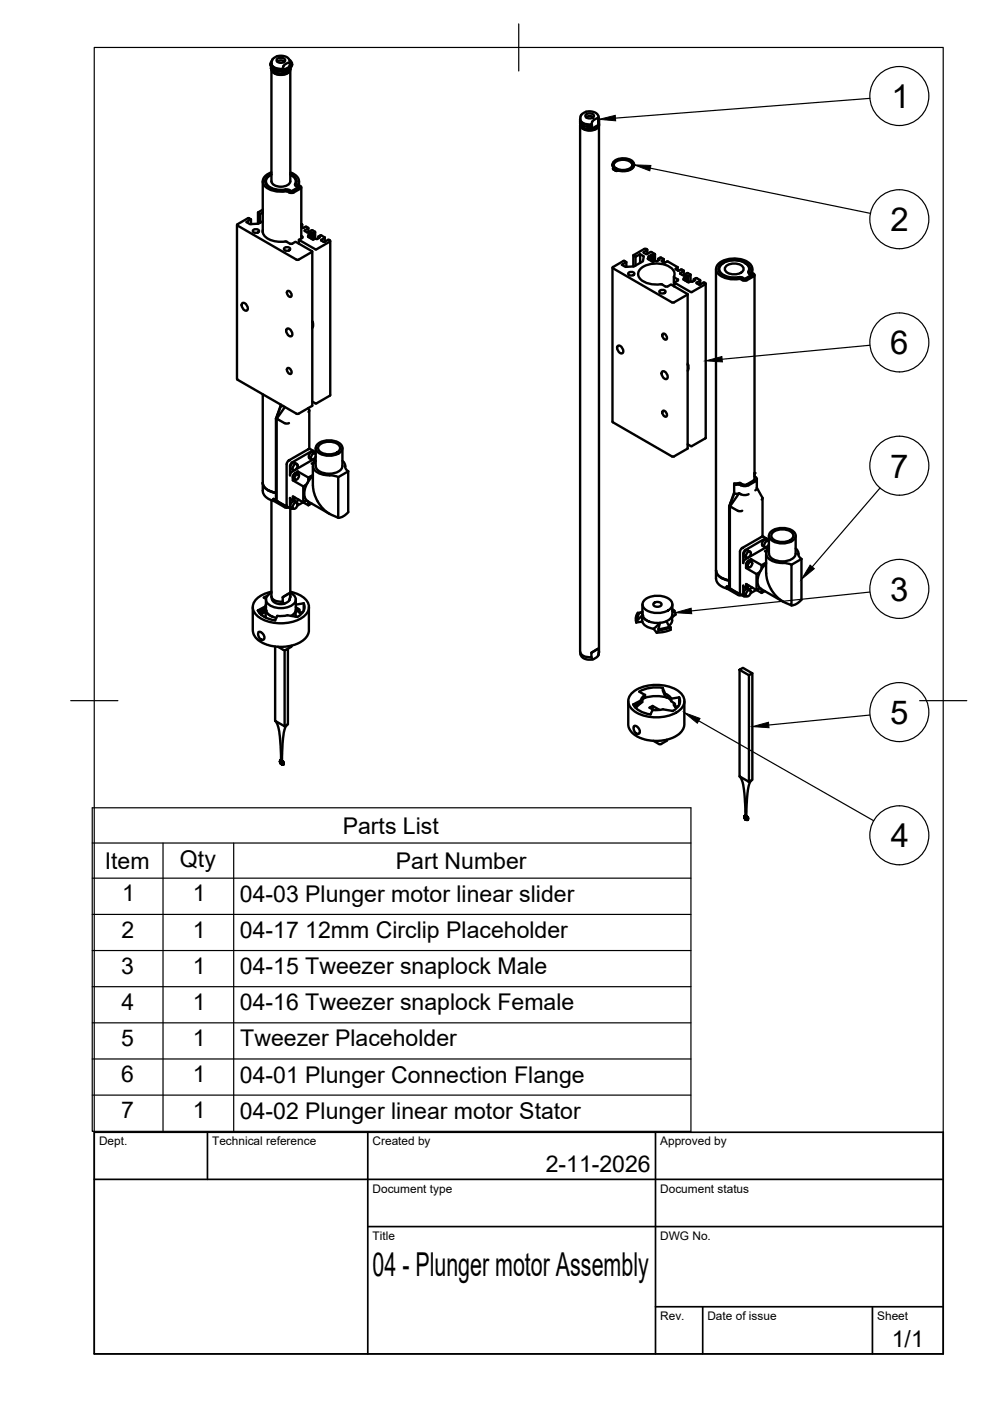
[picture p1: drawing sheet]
<svg xmlns="http://www.w3.org/2000/svg" width="210mm" height="297mm" viewBox="0 0 210 297" stroke-linecap="round" stroke-linejoin="round" font-family="sans-serif">
<!-- layer: Visible -->
<g fill="none" stroke="#000" stroke-width=".51">
<path d="M57.3 13.6v.1M57.3 13.7l.3 .6M57.5 14.3v.1M57.6 13.6a1.96 1.96 0 0 0 2.4 1.1M57.6 14.7v23.7a2.07 2.07 0 0 0 2.6 1.1 1.43 1.43 0 0 0 1.4-1.1v-23.7M57.6 13.5v.1M57.6 14.3h.1M57.6 14.3l-.1 .1M57.6 13.6l.1 .4 .3 .3M57.6 13.6v.1M57.6 14.2v.1M57.6 14.6a2.2 2.2 0 0 0 2.4 1"/>
<path d="M57.7 12.9l.3-.5 .7-.5h1.4a1.48 1.48 0 0 1 1.3 1l.1 .8M57.7 12.9a1.35 1.35 0 0 0 1.5 1.7h.7M57.7 14.3l.1 .1zM57.7 14.6h.1M57.7 14.5l-.3-.1 .1 .2M57.7 12.9a.86 .86 0 0 0-.1 1.3M57.8 14.6l.1 .1M57.9 14.8h.1M57.9 14.7l.5 .1M57.9 14.8l.2 .1M57.9 14.7v.1M57.9 14.6v.1"/>
<path d="M58 14.5l-.3 .2-.2-.1M58 14.4v.1M58 14.3l-.3 .2M58.1 14.5h-.1M58.1 14.9h.2M58.2 14.6h.1zM58.2 14.5l-.3 .2M58.3 14.9l.7 .2h1M58.4 14.9h-.1M58.6 14.9h-.2M58.7 12.6a1.13 1.13 0 0 1 1.8 .2 1.06 1.06 0 0 1-1.9 0zM58.9 13.1a.89 .89 0 0 1 1.3 0"/>
<path d="M59.9 14.7h.1M61.4 14.8a.95 .95 0 0 1-1.3 .7h-.1M61.4 12.7a1.01 1.01 0 0 1 .5 1.1 1.01 1.01 0 0 1-.8 .8l-1.5 .3-1.2-.1M61.4 14.5l.1 .2M61.5 14.7a1.97 1.97 0 0 1-2.5 1.1 1.42 1.42 0 0 1-1.4-1M61.5 14.7h.1M61.5 14.7l-.1 .1M61.5 13.7v-.1a.31 .31 0 0 0-.2-.3 .31 .31 0 0 0-.4 .1l-.7 .4-.3 .9M61.5 13.8l-.1 .2M61.5 14.7l-1.6 .9v-.6M61.5 13.7v.1M61.5 14.6a1.52 1.52 0 0 1-1.7 1.3h-.5a1.56 1.56 0 0 1-1.7-1.3"/>
<path d="M61.5 13.6v.1M61.6 13.6a1.98 1.98 0 0 1-2.5 1.1l-.9-.2M61.6 14.4l-.1 .2M61.6 13.6l-.1 .2M61.6 13.5v.1M61.6 14.4h.1M61.9 13.6a1.73 1.73 0 0 1-1.9 1.4l-1.4-.2M55.7 38.4v10.9M57.3 37.1l-.1 .1a1.7 1.7 0 0 0-1 1.3M57.5 36.5a2 2 0 0 0-1.7 2.4 4.6 4.6 0 0 0 5 1.6l.1 .1M57.6 36.9a1.53 1.53 0 0 0-1.4 1.5 1.53 1.53 0 0 0 1.2 1.5l1.2 .4 2.7 .1M57.6 37a1.45 1.45 0 0 0-1.2 1.4 1.45 1.45 0 0 0 1.2 1.5l1.7 .4 1.8-.1 .7 .3 1.4-.8"/>
<path d="M61.6 37a1.5 1.5 0 0 1 .9 2.2l.8 .6M61.6 36.9a1.59 1.59 0 0 1 1.1 2.3l.6 .6M61.6 36.5a2.28 2.28 0 0 1 1.8 2.1l-.2 .6 .7 .4v.2l-1.6 1M61.8 37.1l.1 .1a1.7 1.7 0 0 1 1 1.3M62.7 39.1l.2 .4M63.3 39.8l-1.4 .8-.7-.2M63.4 38.4v.9M63.9 39.7v10.9M123 25.3a1.87 1.87 0 0 0 2.4 1.2M123 26.5v111.7M123 26.2a1.99 1.99 0 0 0 2.5 1.1M123 25.5a1.53 1.53 0 0 0 1.9 1.5l.5-.1"/>
<path d="M123 25.9v.3M123 26.4a1.53 1.53 0 0 0 1.8 1.3h.4a1.53 1.53 0 0 0 1.8-1.3M124.2 24.4a1.13 1.13 0 0 1 1.7 .2 1.06 1.06 0 0 1-1.8 0zM124.3 24.9a.89 .89 0 0 1 1.4 0M125.4 26.4l.1 .1-.1 .4M125.4 26.9h.1l-.1 .4M125.4 27.3l.1 .1M126.9 26.5h.1M126.9 26.5a1.97 1.97 0 0 1-2.5 1.1 1.42 1.42 0 0 1-1.3-1M127 26.5h-.2a1.14 1.14 0 0 1-1.3 .9M127 25.6l-.1-.3a.28 .28 0 0 0-.2-.3 .28 .28 0 0 0-.3 .2l-.8 .6-.2 .6M127 26v-.7l-.2-.9a2.24 2.24 0 0 0-3.7 .3 1.37 1.37 0 0 0 1.6 1.7h.7"/>
<path d="M127 26v.4l-1.6 .9M127 25.6v.4M127 25.9v.6M127 26.4v.1M127 26.5v111.9M127 25.3v.3M129.8 34.9v.1M129.9 35l.2 .6M130 35.7l.2 .3M130 35.7l.2 .2M130.1 35.6l-.1 .1M130.1 35a2.27 2.27 0 0 1 3.1-.9l.8 .5 .1 .4"/>
<path d="M130.1 35.6v-.1a1.02 1.02 0 0 1-.2-1 1.02 1.02 0 0 1 .9-.7 3 3 0 0 1 3.6 .8 1.54 1.54 0 0 1-1.7 1.6l-1.8-.1M130.2 35.6l.1 .1zM130.4 36l.2 .2M130.4 36h.1M130.4 36l.4 .1M130.6 35.7l-.3 .2M130.6 35.7h.1M130.6 35.8h.1M130.7 35.9l.2 .1zM130.8 35.8a2.55 2.55 0 0 0 3.3-.7 1.63 1.63 0 0 0-2-1.4 1.71 1.71 0 0 0-2 1.3l.5 .7-.3 .3M130.8 35.8l-.4 .2M130.9 36.1h-.1"/>
<path d="M131.1 36.2h-.5M134.5 34.9a1.73 1.73 0 0 1-2 1.4l-1.4-.1M50.2 47.7l.2 32.8M53.2 46.5v1M53.8 48.7l.5-.1a.52 .52 0 0 1 .6 .5l-.6 .3a.52 .52 0 0 1-.7-.5zM54.7 45.1v2.3M54.8 45l.3 .4 .6-.3M55.1 45.4v1.9M55.7 46.9l-.9 .5-1.8 .1-.8-.4 1-.6-.5-.3-2.4 1.5 12.7 7.4 3.2-1.8-3.5-2-.7 .4h-.5a1.52 1.52 0 0 0-1.6-.4 4.4 4.4 0 0 1-4.1-1.7l-.1-.8M55.7 44.5l-1 .5M60.4 52.5l.5-.1a.52 .52 0 0 1 .6 .5l-.6 .3a.52 .52 0 0 1-.7-.5zM60.9 40.6l.6 .3 .8-.1"/>
<path d="M63.4 51.7v-.9l3.5 2.1M63.9 47.5l.2 .1-.2 .2M63.9 50l.2 .2M64.1 50.4l-.7 .4M64.1 47.6v.7M64.1 50.1v.3M64.6 48.8v.2l.7 .3M64.7 48.1l-.4 .2-.4-.2M64.8 48.1l.5 .2M65.3 50.2l1 .6M65.3 48.4l-.7 .4M65.3 48.3v.1"/>
<path d="M65.3 50.1v.1M65.4 48.4v.8M65.7 49.9v.5M66 48.8l-.7 .5M66 49.3v1.3M66 48.8h.3M66.2 53.3v32.7M66.3 48.8l.5 .3M66.3 50.7h.2M66.4 49.5v1.3M66.8 49.3l-.4 .2-.4-.2-.6 .4 .3 .2-.4 .2M66.8 49.1v.2"/>
<path d="M66.8 49.2v1.4M67.5 50.2v.3M68.8 50.3l-.8-.4-.5 .3 .3 .1-.6 .4-.3-.1-.4 .2M68.8 50.4l-.7 .5M68.8 50.3v.1M68.9 50.4l-.1 .9-.7-.3v-.1M69.5 50.9l-.7 .4M69.5 50.9h.3M69.8 50.9l.2 .2-.1 .1-3 1.7M70 51.1v32.7l-2.9 1.7h-.2M129.9 56.8v32.6l12.6 7.4M132.2 55.3l-2.3 1.4 12.6 7.4"/>
<path d="M132.8 55.6v1M133.4 57.8l.4-.2a.52 .52 0 0 1 .7 .5l-.7 .3a.52 .52 0 0 1-.6-.5zM134.3 54.2v2.3M134.7 54.4v1.9M135.7 53.9v1.8M136.5 52.8l-2.2 1.3 .4 .3 1-.5 .8 .4-.2 1.1-1.9 1.1-1.8 .1-.8-.5 1-.5-.6-.3M136.6 52.8l.3-.1 .3 .3-.7 .5 .5 .3 1-.4 .9 .5-.5 .3-.3-.2-.7 .4 .3 .2-.3 .2M137.2 53v.8M137.4 54.8v.1l1 .6 .5-.2 .3 .1 .7-.4-.3-.1 .5-.3 .6 .3v.1M137.7 54.6v.5M138.1 54v1.3M138.4 54.2v1.3"/>
<path d="M138.9 53.9v1.4M139.6 54.9v.3M140.7 55.1l-.4 .1v.2l.6 .3 .7-.2 2 1.1-.3 .4M140.7 55v.6M142.9 58.7v2M143 58.8l.7 .4v.3M143 58.8l-.1-.1a1.77 1.77 0 0 0-1.2-2.3 5.4 5.4 0 0 0-6.2 .9 1.76 1.76 0 0 0 1.2 2.5l1.3 .4 1.4 .1a1.54 1.54 0 0 1 1.7 .4M143.3 57v.1l.7 .3M143.7 59.5l-.7 .4M143.7 56.7v.6M144.2 57.9v.1l.6 .3 .8-.4M144.6 57.2l.4 .2-.8 .5"/>
<path d="M144.6 57.2l-.6 .2M145 57.4v.9M145.3 58.9v.6M145.6 58.4v1.3M145.7 57.9h.2M145.9 57.9l.5 .4M145.9 59.8h.2M146 58.6v1.2M146.1 59.8l.4-.2 .2 .2 .7-.4-.3-.2 .5-.2 .9 .4-.8 .5M146.4 58.3l-.4 .3-.4-.2-.6 .4 .3 .1-.4 .4 1 .5M146.4 58.3v1.3M147.1 59.2v.4"/>
<path d="M147.7 59.9l.5 .4M148.5 59.4v.9M149.1 59.9l-.9 .4M149.1 59.9h.3M149.4 59.9l.2 .3-.1 .1M151.8 57v63.9a2.47 2.47 0 0 0 2.1 2l.7 .1M153.4 55.7l-.1 .1a1.7 1.7 0 0 0-1 1.3M153.9 56.5a2.63 2.63 0 0 1 3.7 .3 1.63 1.63 0 0 1-1.9 1.4 1.63 1.63 0 0 1-2-1.4zM157.9 55.7l.1 .1a1.7 1.7 0 0 1 1 1.3M158.8 57.7l.2 .4M158.9 58.1l.5 .3M158.9 58.1l-.3-.4a1.41 1.41 0 0 0-.7-2 4.4 4.4 0 0 0-5.2 .7 1.49 1.49 0 0 0 1.1 2.1l1.6 .3h1.8l.7 .3 1.4-.8"/>
<path d="M159 58l.4 .4M159 58l-.2-.3a1.46 1.46 0 0 0-.8-2.1 4.7 4.7 0 0 0-5.5 .8 1.55 1.55 0 0 0 1.2 2.2l1.1 .3h2.5M159.3 57.8l.5 .2M159.4 57.8l-.1-.1a1.64 1.64 0 0 0-.9-2.3 5.8 5.8 0 0 0-6 .4 1.56 1.56 0 0 0 .4 2.7 5.9 5.9 0 0 0 4 .6M159.4 58.4l-1.4 .8-.7-.2M159.5 57v.9M159.8 58l.2 .4-.2 .2M159.8 58.6l-1.7 .9h-.5l-.8-.4M160 58.3v43.3M51.4 64.2a1.06 1.06 0 0 1 1 1.6 1.06 1.06 0 0 1-1-1.6zM60.9 69.7a1.06 1.06 0 0 1 .9 1.6 1.06 1.06 0 0 1-.9-1.6zM60.9 78.1a.71 .71 0 0 1 .8 .3 .71 .71 0 0 1-.1 .9l-.6-.4z"/>
<path d="M60.9 61.8a.71 .71 0 0 1 .8 .3 .71 .71 0 0 1-.1 .9l-.6-.5zM66.2 68.2l.1 .2M66.2 68.1a1.51 1.51 0 0 1 0 1.4M131 73.3a1.06 1.06 0 0 1 1 1.6 1.06 1.06 0 0 1-1-1.6zM140 61.6l.5-.1a.52 .52 0 0 1 .6 .4l-.6 .3a.52 .52 0 0 1-.7-.5zM140.5 78.7a1.06 1.06 0 0 1 .9 1.6 1.06 1.06 0 0 1-.9-1.6zM140.5 70.8a.71 .71 0 0 1 .8 .4 .71 .71 0 0 1-.1 .8l-.6-.4zM141.1 60.7h.5M141.6 60.7l.7-.4 3.4 2v.2M143 60.7v-.8l3.5 2h.2M145.8 62.5l-2.9 1.6h-.4M145.8 62.4v32.7"/>
<path d="M145.8 77.1a1.51 1.51 0 0 1 0 1.5M145.8 77.3l.1 .1M149.5 60.3l-2.8 1.6M149.6 60.2v32.6l-2.9 1.8M50.4 80.5l12.6 7.3 .3-.1 2.9-1.7M55.7 83.6v18.7M58.5 88.8v17.4M58.5 88.8h.2M58.6 88.6l.9-2.8-1 3M58.7 88.8v17.4M58.7 88.8l1.9 1 .7-.1M60.1 86.1h-.5"/>
<path d="M60.4 86.3l-1.7 2.5M60.8 98.4v8.8M61.5 98.8v2M62.4 98.6l.4-.3a.76 .76 0 0 1 .2 .9 .76 .76 0 0 1-.9 .4v-.5zM62.5 99.7l-.7 .4-.3 .7M62.5 98.1l.4 .3M62.5 98.1a.87 .87 0 0 0-.8 1.3l.5 .3M63.2 100v.5M63.2 100l2.2 1.2M63.2 100l-.7 .3M65.3 86.6l.3 .5-.2 .2M65.6 87.1v8.1"/>
<path d="M66.2 85.1l.7 .4M66.3 95.9l.5 .2M66.3 98.8v4.2M66.4 95.9a.87 .87 0 0 0-.8 1.3l.5 .2M66.4 95.6l-.7-.4h-.3l-4.1 2.4-.4 .4-.1 .4M66.4 97.6l.4 .2M66.4 97.5l-.3 .1-3.4 2M66.6 96l-.1-.4h-.4l-4.3 2.5-.3 .7M66.6 97.3v.3M66.6 98.1l-.3 .3M66.7 97.9l-.6 .4 .3 .2M66.9 95l.1 3.8a2.49 2.49 0 0 0 2.8 1.6 2.49 2.49 0 0 0 2.8-1.6v-3.8"/>
<path d="M66.9 96.2l-.1-.1a.86 .86 0 0 0-.7 1.3 .85 .85 0 0 0 .8-.6M66.9 97.7a1.47 1.47 0 0 0-.5 1.5 1.47 1.47 0 0 0 1.2 1.1l1 .4 2.1 .1 1 .4M67.3 94.2a3.8 3.8 0 0 1 5.2 .4 1.71 1.71 0 0 1-1.8 1.9l-.6 .1a3.2 3.2 0 0 1-3.1-1.2v-.8zM67.7 94.3a3.2 3.2 0 0 1 4.3 .4 1.46 1.46 0 0 1-1.6 1.6 2.8 2.8 0 0 1-2.9-1v-.6zM72.6 97.7a2.44 2.44 0 0 1 .7 1.7l.5 .5M73.2 98.8v.2M73.8 99.9l-2.1 1.3v8.6l-1.8-.8M73.8 99.9v8.7l-.4 .4a2.76 2.76 0 0 1-1.7 .8M140.5 87.2a.71 .71 0 0 1 .8 .3 .71 .71 0 0 1-.1 .9l-.6-.5zM142.5 96.8h.4M145.8 95.1l-2.9 1.7M145.8 94.2l.9 .4"/>
<path d="M55.7 102.3a2.47 2.47 0 0 0 2.1 2l.7 .2-1.7-.6M55.7 102.4v1.8a2.74 2.74 0 0 0 2.3 2M55.7 102.4a2.44 2.44 0 0 0 2.1 2l.7 .1M57.6 106.1v20.3a1.96 1.96 0 0 0 2.3 1.2M58 106.2l2.5 1.4h.7M58.1 105.8h-.1M58.1 105.8l.4 .1M58.1 105.8l.4 .2M58.5 106.1l-.5-.3v.4M58.5 106.2h.2M58.6 106.2l1.7 1 .5 .1M58.7 106.2l2.1 1"/>
<path d="M60.8 107.1l.1 .3M60.9 107.4l.7 .5M61.6 107.8l-.1 18.9M61.6 105.9l.6 .3M61.6 105.9l-.1-.3v2l.2 .3 .3-.1M62.2 106.2l.4 .1M62.2 105.3l-.1 .5 .1 .3M62.3 106.3a.92 .92 0 0 0-.6 1.3l.5 .3M62.4 106.8l.4-.3a.76 .76 0 0 1 .2 .9 .76 .76 0 0 1-.9 .4v-.6zM62.4 106.3h.1M62.4 101.6l-.3 .2 2.2 1.3M62.4 106.2l-.3-.1v-.9l3.3 1.9"/>
<path d="M62.6 100.3l-.2 .2a1.51 1.51 0 0 0-.3 1.3M62.6 105.5l-.2 .5 .3 .4 .3-.1 .3-.4M62.6 106.4l.3 .2M62.7 100.7l.5-.2a.67 .67 0 0 1 .1 .8 .67 .67 0 0 1-.8 .3v-.4zM62.9 100.4l.3 .2M62.9 100.4a.72 .72 0 0 0-.7 .5 .72 .72 0 0 0 .4 .8M64.3 106.5l-1.3 .7M64.7 102.9l-.4 .2v3.4l.4-.2M64.7 106.3l.3-.1 .4 .2v.7l.7-.3M65.2 106.3l4.6 2.6M65.4 101.2v.5M65.4 101.7a1.57 1.57 0 0 1-.7 1.2"/>
<path d="M66.3 100.7l-.9 .5M66.3 100.9a4.9 4.9 0 0 0-1.6 4.7l.5 .7M66.4 103a7.5 7.5 0 0 0 3.5 5.9M154.6 107.4l.4 .1M155 107.5l1.6 .9 .8-.1M155.7 104.4l-1 2.8M156.7 104.6l-2 2.8v17.4M156.7 104.6l.1 .1M156.7 104.6l-1 .1M156.8 102.8h-1.1M156.8 104.7l.9 .3 1-.2M156.9 117v8.7l.1 .3"/>
<path d="M158.1 116.6l-.5 .6v2.2l.3-.7 .7-.4M158.2 119.7v.7M158.5 117.2l.4-.3a.76 .76 0 0 1 .2 .9 .76 .76 0 0 1-.9 .4v-.6zM158.6 116.7l.4 .3M158.6 116.7a.87 .87 0 0 0-.8 1.3l.5 .3M158.8 119.3l.5-.2a.67 .67 0 0 1 .1 .8 .67 .67 0 0 1-.8 .3v-.4zM159 118.9l.3 .3M159 118.9a.7 .7 0 0 0-.7 .6 .7 .7 0 0 0 .4 .8M159.3 118.6a1.35 1.35 0 0 0-1.1 1.1M159.3 118.6l2.2 1.2M159.3 118.6v.4M159.3 119v.1"/>
<path d="M159.8 101.9l-1.7 .9h-.5l-.7-.4-1.2 .1v2.2l-1.1 2.7v17.4l.4 .1M160 101l.1 .1M160 101.6l-.2 .3M160 100.3v.2M160.1 102.1a3.3 3.3 0 0 1-2.4 1l-.9-.3M160.1 101.1l.4 .5-.4 .4M160.5 103.4l1.2 2.1-.2 .4M160.5 101.6v1.9M160.5 103.5l-.4 .5M161.5 119.8v.5M161.7 105.6v8.1M161.7 115.7l.5 .3"/>
<path d="M161.8 113.8l.7 .4M161.8 113.8h-.3l-4.1 2.4-.4 .3-.1 .5M162.2 114.2l-4.1 2.4M162.2 114.2h.4l.1 .4M162.4 119.3l-.9 .5M162.4 117.4v4.1M162.4 119.5a4.9 4.9 0 0 0-1.6 4.7l.5 .6M162.5 116.1l.4 .3M162.5 116.1l-.3 .1-3.5 2M162.7 115.9v.3M162.7 116.7l-.3 .3M162.8 116.5l-.6 .4 .3 .1"/>
<path d="M162.9 114.7l-.4-.3a.87 .87 0 0 0-.8 1.3M163 113.6v3.8a2.49 2.49 0 0 0 2.9 1.6 2.49 2.49 0 0 0 2.8-1.6v-3.8M163 114.8l-.1-.1a.86 .86 0 0 0-.7 1.3 .85 .85 0 0 0 .8-.7M163 116.3a1.47 1.47 0 0 0-.5 1.5 1.47 1.47 0 0 0 1.2 1.1l1 .4 2.1 .1 1 .3M163.4 112.8a3.8 3.8 0 0 1 5.2 .4 1.71 1.71 0 0 1-1.8 1.9l-.6 .1a3.2 3.2 0 0 1-3.1-1.2v-.8zM163.8 112.9a3.2 3.2 0 0 1 4.3 .3 1.46 1.46 0 0 1-1.6 1.7 2.8 2.8 0 0 1-2.9-1v-.7zM167.8 119.7v8.7l-1.3-.6a6.8 6.8 0 0 1-3.8-4.6l-.2-1.7M168.7 116.3l.5 .5 .1 .6M169.3 117.4v.2M169.3 117.4a1.23 1.23 0 0 0 .6 1.1M169.9 118.5v8.6l-.4 .5a2.76 2.76 0 0 1-1.7 .8M169.9 118.5l-2.1 1.2"/>
<path d="M53.6 128.7v5l.5 1.3 .7 .8 1.3 .7 1.3 .4 1.7 .2h1.4l1.9-.4 1.4-.6 1-.8 .5-.9 .2-.5v-5.2M54.7 129.5l1.6-.9v.5l-1.4 .7M54.7 129.4a4.4 4.4 0 0 0 3.6 2.1M54.8 134h.6l.5 .6 .2 .5-.2 .5h-.5l-.5-.4-.2-.7zM55.4 129.9v.5M55.4 130.4l.9-.9v1.3h-.3M55.9 126.7l.5 .3M56.3 129.1l-1.2 1M56.3 130.8l.1 .2M56.4 127.1v2.1a2.43 2.43 0 0 0 2.2 1.8M56.4 128.8a1.58 1.58 0 0 0 1.4 1.9M56.4 128.7l-.1 .4"/>
<path d="M56.4 128.2l-.1 .4M56.7 126.3l-.8 .4M57.5 125.5a4.8 4.8 0 0 0-3.8 2.6 2.72 2.72 0 0 0 1.7 3.1 8.7 8.7 0 0 0 9.4-.9 2.36 2.36 0 0 0-.7-3.8l-1.6-.8-.9-.2M57.6 126.6l.1 .6a2.38 2.38 0 0 0 2.6 .8M57.6 125.7a1.48 1.48 0 0 0-1.2 1.5 1.48 1.48 0 0 0 1.3 1.4 4.4 4.4 0 0 0 4.8-.9 1.43 1.43 0 0 0-.9-2M58.3 137.1v15.7l2 1.2M58.8 130.6l-.5 .9M58.8 130.6h.9a7.8 7.8 0 0 1 3.4 .2M58.9 137.1l1.4 .8 1.4-.7M60.3 137.9v16.1M61 137.5v16.1l-.7 .4M61.5 125.7l-1.6 .9"/>
<path d="M61.5 125.7l-.1 1.6-1.1 .7h-.2l-.2-.4v-1M61.5 126.6l-.2 .7M61.8 136.9l-.1 .3M62.7 129.6v1.1M62.7 127.1v2.4l-.4 .6-.6 .5M62.7 128.7l.8 .6v.6l.7-.1M63.3 129.4l-.6 .5M63.3 129.1v.4l.2 .4M64.4 127.9a2.2 2.2 0 0 1-1.4 2.9M64.4 127.9l-1.7 .3M64.4 127.9v1.6M123 138.2a1.96 1.96 0 0 0 2.4 1.1"/>
<path d="M123 138.4l.2 .6a2.34 2.34 0 0 0 2.6 .8M125.4 138.4l1.6-.9-.2 1.5-1 .7-.2 .1-.2-.5zM127 137.5l-1.6 .9M127 138.4l-.2 .7M134.8 131.5l.1 .5M134.8 131v.5M135.6 129.9a1.52 1.52 0 0 0-.4 1.5M136.2 131.8v-1.3l-1 .9-.3 .1v.5M136.2 131.8l-1.3 .2M136.2 131.8a2.68 2.68 0 0 0 2.4 1.5M136.2 129.7l-.6 .3-.4-.1a1.63 1.63 0 0 0-.3 1.5M136.2 128.2v2.1"/>
<path d="M136.2 130.3a1.75 1.75 0 0 0 1.4 1.5M136.2 129.8a1.58 1.58 0 0 0 1.4 2M136.7 127.2a4.4 4.4 0 0 1 5.7 .3 1.56 1.56 0 0 1-1.3 2.2 4.3 4.3 0 0 1-4.7-1 1.2 1.2 0 0 1 .3-1.5zM138.6 133.3l1.3-1.2-.3 1.3 .1 .2-.5 .5zM138.6 127.9a1.08 1.08 0 0 1 1.7 .2 1 1 0 0 1-1.8 0zM141.3 131.7l.6 1.1 .3 .2v.5l-1.4 .5-1.6 .1M142 132.8l-.9 .4-1.5 .2M142.2 133l-.9 .3-1.5 .3M142.5 130.6v.9M142.5 131.5l-.2 .6-.5 .6M142.6 129.5l.2 .2 .2-.2 .3 .8-.8 .6M142.6 128.2v2.1"/>
<path d="M142.6 130.3a2.31 2.31 0 0 1-2.3 1.7h-1.7l-1-.2M142.6 129.5l.2 .2M142.6 129.2l.4 .3M151.8 121v1.7a2.6 2.6 0 0 0 2.3 2.1M151.8 121a2.44 2.44 0 0 0 2.1 2l.7 .1M152.9 122.5h.1M153 122.5l1.6 .6M154.1 124.4h.2M154.1 124.8l2.5 1.4h.6M154.2 124.4l.4 .2M154.3 124.4l.3 .1M154.6 124.7l-.5-.3v.4"/>
<path d="M154.7 124.8l1.7 1 .5 .1M155 124.9l1.9 .9M157 126l.7 .4M157.6 124.2v1.9M157.6 124.2l.1 .3M157.6 126.1l.2 .4 .3-.1M157.7 124.5l.6 .3M158.4 124.8a.92 .92 0 0 0-.6 1.4l.5 .2M158.4 123.9l-.2 .5a.98 .98 0 0 0 .8 .7M158.5 125.3l.4-.2a.76 .76 0 0 1 .2 .9 .76 .76 0 0 1-.9 .3v-.5zM158.5 124.8l-.3-.1v-.9l3.3 1.9M158.5 120.2l-.3 .2 2.2 1.3"/>
<path d="M158.7 124.1l-.2 .4 .1 .4h.5l.3-.4M160.4 125.1l-1.3 .7M160.8 121.5l-.4 .2v3.4l.7-.3 .3 .2 .1 .3M161.3 124.8l4.6 2.7M161.5 125.3v.4l.7-.4M161.5 120.3a1.57 1.57 0 0 1-.7 1.2M58.4 152.8l.4 .8 .4 1.6 .4 6.1M60.9 153.7l-.4 .5-.4 1.4-.3 5.7M133.2 148.7v5l.4 1.2 .7 .7 1.4 .8 1.4 .5 1.6 .2 1.4-.1 2-.4 1.5-.7 .9-.8 .4-.7 .2-.7v-5M134.3 146.7a8.8 8.8 0 0 1 9.8 0 2.34 2.34 0 0 1 0 3.9 8.8 8.8 0 0 1-9.8 0 2.34 2.34 0 0 1 0-3.9zM134.3 149.4h.1M134.3 149.4l1.5-.9v.5l-1.3 .8"/>
<path d="M134.3 149.4a4.4 4.4 0 0 0 3.6 2.1l.5-1M134.4 154h.5l.5 .5 .3 .8-.3 .3-.5-.1-.3-.3-.3-.7zM135.5 146.6l1.3 .7M136.2 148.4v.4l-.4 .3M136.8 147.3v.6a1.72 1.72 0 0 0-.9 1.1l-1.2 1M136.8 147.3a1.72 1.72 0 0 0-.9 1.2M138.4 150.4v-.7l1.4 .8M138.4 149.7l-.7 .3 .9 .5M138.5 157.1l1.2 .6h.5M140.5 145.9l.5 1.2v.5l-.5-1.2zM140.5 145.9l-2.3-.1-1.4 .3-1.3 .5M141 147.1l.8 .4 .5 .6"/>
<path d="M141.4 156.8l-.1 .3-1.1 .6M141.6 147.9l-2.1-.3-1.5 .1-1.4 .3M141.7 148l-.7-.4 .8 .5 .5 .6M142.3 148.7l.8 .5v.6M142.9 149.1v.4M142.9 149.5l.2 .3M143.8 149.7l-.7 .1M144 147.9a2.22 2.22 0 0 1-1.4 2.9v-.1a8.7 8.7 0 0 0-3.8-.1l-.4-.1M144 147.9l-1.7 .2v.6M144 147.9v1.6M156.8 142l.7-.4 2 1.2-.7 .4zM156.8 142v22.6l2 1.1"/>
<path d="M158.8 143.2v22.5M159.5 142.8v22.5l-.7 .4M59.4 161.5v.1M59.4 161.5h.1M59.4 161.4v.1M59.4 161.4h.1M59.4 161.6h.1M59.4 161.3h.1M59.4 161.7h.1M59.4 161.6l.1 .1M59.4 161.6v.1M59.5 161.3h.1"/>
<path d="M59.5 161.6v.1M59.5 161.4h.1M59.5 161.7h.1M59.5 161.5h.1M59.5 161.6h.1M59.5 161.7v.1M59.5 161.8h.1M59.5 161.5v.1M59.5 161.3v.1M59.5 161.6v.2M59.5 161.8v.1M59.5 161.2h.1"/>
<path d="M59.5 161.8l.1 .1M59.6 161.8h.1M59.6 161.2h-.1M59.6 161.3h.1M59.6 161.6h.1M59.6 161.7h.1M59.6 161.4h.1M59.6 161.7v.1M59.6 161.5h.1M59.6 161.9h.1M59.6 161.2h.1M59.6 161.3l.1 .1"/>
<path d="M59.6 161.3v.1M59.6 161.6v.3M59.6 161.8v.1M59.6 161.4v.1M59.6 161.5v.1M59.6 161.2a.46 .46 0 0 0-.2 .6 .46 .46 0 0 0 .6 .2v-.4l-.3-.3 .3 .4-.1 .4M59.6 162h.1M59.6 161.6l.2 .1M59.6 161.9l.1 .1M59.6 161.6v.4M59.7 161.4h.1M59.7 161.8h.1"/>
<path d="M59.7 161.5h.1M59.7 161.8v.1M59.7 161.9h.1M59.7 161.6h.1M59.7 161.7h.1M59.7 162h.1M59.7 161.7v.1M59.7 161.6v.1M59.7 161.5v.1M59.7 161.6v.3M59.8 162h.1M59.8 161.4h.1"/>
<path d="M59.7 161.8l.1 .1M59.7 161.3h.1M59.8 161.5v.1M59.8 161.5h.1M59.8 161.3v.1M59.8 161.6l-.1 .4M59.8 161.6h.1M59.8 161.7h.1M59.8 161.7v.1M59.8 161.8h.1M59.8 161.9h.1M59.8 161.6l.1 .1"/>
<path d="M59.8 161.6v.4M59.8 161.4v.1M59.8 161.8v.1M59.8 161.7l.1 .1M59.9 161.4h.1M59.8 161.4l.1 .1M59.9 162h.1M59.9 161.5h.1M59.9 161.6v.4M59.9 161.8h.1M59.9 161.7h.1M59.9 161.6h.1"/>
<path d="M59.9 161.6v.1M59.9 161.7v.1M59.9 161.9h.1M59.9 161.8v.1M59.9 161.5v.1M59.9 161.8l.1 .1M60 161.6h.1M60 162h.1M60 161.6v.1M60 161.7v.2M60 161.9h.1M60 161.7h.1"/>
<path d="M60 161.8h.1M60 161.8v.1M60 161.7v.1M156.8 164.6l.6 1.2 .4 1.7 .3 5.6M157.8 173.3l.1 .1M157.8 173.3h.1M157.8 173.2h.1M157.9 173.3h.1M157.9 173.1l-.1 .1M157.9 173.2h.1M157.9 173.2v.1M157.9 173.1h.1"/>
<path d="M157.9 173.3v.1M157.9 173.4h.1M157.9 173.4v.1M157.9 173.3l.1 .1M157.9 173h.1M157.9 173.5h.1M157.9 173.3v.2M157.9 173l.2-.1a.46 .46 0 0 0-.2 .6 .46 .46 0 0 0 .5 .3l.1-.4-.3-.4M157.9 173.1v.1M157.9 173v.2M157.9 173l.1 .1M158 173.6h.1"/>
<path d="M158 173.5v.1M158 173.2v.1M158 173.2h.1M158 173.3h.1M158 173.1v.1M158 173.3l-.1 .3M158 173h.1M158 173.5h.1M158 173.1h.1M158 173.4h.1M158 173.4v.1M158 173.7h.1"/>
<path d="M158 173.3v.4M158 173v.2M158.1 173.1l.1 .1M158.1 173.1h.1M158.1 173.5h.1M158.1 173.4v.1M158.1 173.3h.1M158.1 173.4h.1M158.1 173.2h.1M158.1 173.6h.1M158.1 173h.1M158.1 173.7h.1"/>
<path d="M158.1 173.3v.4M158.1 173.3v.1M158.1 173.2v.1M158.1 173.7v.1M158.2 173.6h.1M158.2 173.5h.1M158.2 173.2h.1M158.2 173.4v.1M158.2 173.3v.1M158.2 173.4h.1M158.2 173.3h.1M158.2 173.7h.1"/>
<path d="M158.2 173.8h.1M158.2 173.2v.1M158.2 173.3v.4M158.2 173.1h.1M158.2 173.1v.1M158.2 173l.3 .5-.1 .3M158.3 173.5h.1M158.3 173.3h.1M158.3 173.4h.1M158.3 173.4v.1M158.3 173.2h.1M158.3 173.7h.1"/>
<path d="M158.3 173.6h.1M158.3 173.8h.1M158.3 173.3v.4M158.3 173.3v.1M158.3 173.3l.1 .1M158.3 173.2v.1M158.3 173.2l.1 .1M158.3 173.7v.1M158.4 173.8h-.1M158.4 173.5h.1M158.4 173.3v.1M158.4 173.4h.1"/>
<path d="M158.4 173.7h.1M158.4 173.6h.1M158.4 173.4v.1M158.4 173.3h.1M158.4 173.8h.1M158.4 173.4v.3M158.4 173.5v.1M158.4 173.5v.2M158.8 165.7h.1M159.3 165.4l-.5 .9-.2 1.3-.4 5.5"/>
</g>
<g fill="#000">
<circle cx="61.3" cy="97.6" r=".25"/>
<circle cx="157.4" cy="116.2" r=".25"/>
<circle cx="160" cy="100.3" r=".25"/>
<circle cx="54.7" cy="129.4" r=".25"/>
<circle cx="56.3" cy="129.5" r=".25"/>
<circle cx="136.2" cy="130.5" r=".25"/>
<circle cx="59.4" cy="161.5" r=".25"/>
<circle cx="59.4" cy="161.4" r=".25"/>
<circle cx="59.4" cy="161.6" r=".25"/>
<circle cx="59.4" cy="161.3" r=".25"/>
<circle cx="59.4" cy="161.2" r=".25"/>
<circle cx="59.4" cy="161.7" r=".25"/>
<circle cx="59.5" cy="161.3" r=".25"/>
<circle cx="59.5" cy="161.7" r=".25"/>
<circle cx="59.5" cy="161.4" r=".25"/>
<circle cx="59.5" cy="161.8" r=".25"/>
<circle cx="59.5" cy="161.5" r=".25"/>
<circle cx="59.6" cy="161.9" r=".25"/>
<circle cx="59.6" cy="161.3" r=".25"/>
<circle cx="59.6" cy="161.5" r=".25"/>
<circle cx="59.6" cy="161.4" r=".25"/>
<circle cx="59.6" cy="161.6" r=".25"/>
<circle cx="59.6" cy="162" r=".25"/>
<circle cx="59.7" cy="161.7" r=".25"/>
<circle cx="59.7" cy="162" r=".25"/>
<circle cx="59.7" cy="161.5" r=".25"/>
<circle cx="59.7" cy="161.4" r=".25"/>
<circle cx="59.8" cy="162" r=".25"/>
<circle cx="59.8" cy="161.5" r=".25"/>
<circle cx="59.8" cy="161.6" r=".25"/>
<circle cx="59.8" cy="161.4" r=".25"/>
<circle cx="59.9" cy="161.7" r=".25"/>
<circle cx="59.9" cy="162" r=".25"/>
<circle cx="59.9" cy="162.1" r=".25"/>
<circle cx="60" cy="161.7" r=".25"/>
<circle cx="60" cy="161.9" r=".25"/>
<circle cx="157.8" cy="173.2" r=".25"/>
<circle cx="157.8" cy="173.3" r=".25"/>
<circle cx="157.9" cy="173.2" r=".25"/>
<circle cx="157.9" cy="173.1" r=".25"/>
<circle cx="157.9" cy="173.3" r=".25"/>
<circle cx="157.9" cy="173.4" r=".25"/>
<circle cx="157.9" cy="173" r=".25"/>
<circle cx="157.9" cy="173.5" r=".25"/>
<circle cx="158" cy="173.6" r=".25"/>
<circle cx="158" cy="173" r=".25"/>
<circle cx="158" cy="173.3" r=".25"/>
<circle cx="158" cy="173.2" r=".25"/>
<circle cx="158.1" cy="173" r=".25"/>
<circle cx="158.1" cy="173.1" r=".25"/>
<circle cx="158.1" cy="173.7" r=".25"/>
<circle cx="158.1" cy="173.4" r=".25"/>
<circle cx="158.1" cy="173.2" r=".25"/>
<circle cx="158.1" cy="173.3" r=".25"/>
<circle cx="158.2" cy="173.4" r=".25"/>
<circle cx="158.2" cy="173.8" r=".25"/>
<circle cx="158.2" cy="173.2" r=".25"/>
<circle cx="158.2" cy="173.3" r=".25"/>
<circle cx="158.2" cy="173.7" r=".25"/>
<circle cx="158.2" cy="173.1" r=".25"/>
<circle cx="158.3" cy="173.8" r=".25"/>
<circle cx="158.3" cy="173.4" r=".25"/>
<circle cx="158.3" cy="173.3" r=".25"/>
<circle cx="158.4" cy="173.4" r=".25"/>
<circle cx="158.4" cy="173.8" r=".25"/>
<circle cx="158.4" cy="173.3" r=".25"/>
<circle cx="158.4" cy="173.7" r=".25"/>
<circle cx="158.5" cy="173.5" r=".25"/>
</g>
<!-- layer: BORDER -->
<path d="M20 10.1h180v276.9h-180zM110 5.1v10M15 148.6h10M195 148.6h10" fill="none" stroke="#000" stroke-width=".25"/>
<!-- layer: Parts Lists -->
<path d="M19.6 171.3h126.9v68.6h-126.9zM19.6 178.7h126.9M34.6 178.7v61.2M49.6 178.7v61.2M19.6 186.2h126.9M19.6 193.9h126.9M19.6 201.5h126.9M19.6 209.2h126.9M19.6 216.9h126.9M19.6 224.5h126.9M19.6 232.2h126.9" fill="none" stroke="#000" stroke-width=".25"/>
<!-- layer: Balloons -->
<g fill="none" stroke="#000" stroke-width=".25">
<circle cx="190.7" cy="20.4" r="6.3"/>
<circle cx="190.7" cy="46.5" r="6.3"/>
<circle cx="190.7" cy="72.6" r="6.3"/>
<circle cx="190.7" cy="98.7" r="6.3"/>
<circle cx="190.7" cy="124.9" r="6.3"/>
<circle cx="190.7" cy="151" r="6.3"/>
<circle cx="190.7" cy="177.1" r="6.3"/>
</g>
<!-- layer: 0 -->
<path d="M127 25.3l3.5-.8v1.1zM134.5 35l3.5 .1-.2 1.1zM149.6 76.5l3.5-.9 .1 1.1zM143.1 129.9l3.4-.9 .2 1.1zM171.8 119.8l.9 .8-2.8 2.2zM145.1 151.1l3.3 1.2-.6 1zM159.5 154.1l3.4-1 .1 1.2z" fill="#000" stroke="#000" stroke-width=".21"/>
<path d="M137.9 35.7l46.7 9.5M184.4 20.9l-53.9 4.1M184.4 73.2l-31.3 3M186.6 103.5l-14.4 16.7M184.4 125.5l-37.8 4M148.1 152.8l37.2 21.2M184.4 151.6l-21.4 2.1" fill="none" stroke="#000" stroke-width=".25"/>
<!-- layer: TITLEBLOCK -->
<path d="M20 240.1h180v46.9h-180zM20 250h180M44 240.1v9.9M78 240.1v46.9M139 240.1v46.9M78 260.1h122M139 277.1h61M149 277.1v9.9M185 277.1v9.9" fill="none" stroke="#000" stroke-width=".36"/>
<g font-size="7">
<text x="189" y="22.9">1</text>
<text x="188.8" y="49">2</text>
<text x="188.8" y="75.1">6</text>
<text x="188.7" y="101.2">7</text>
<text x="188.7" y="127.3">3</text>
<text x="188.7" y="153.4">5</text>
<text x="188.8" y="179.6">4</text>
<text x="79" y="270.6">04 - Plunger motor Assembly</text>
</g>
<g font-size="4.9">
<text x="72.7" y="176.7">Parts List</text>
<text x="22.2" y="184.2">Item</text>
<text x="38.2" y="183.7">Qty</text>
<text x="83.9" y="184.2">Part Number</text>
<text x="25.9" y="191.1">1</text>
<text x="40.9" y="191.1">1</text>
<text x="50.9" y="191.2">04-03 Plunger motor linear slider</text>
<text x="25.8" y="198.8">2</text>
<text x="40.9" y="198.8">1</text>
<text x="50.9" y="198.9">04-17 12mm Circlip Placeholder</text>
<text x="25.7" y="206.4">3</text>
<text x="40.9" y="206.4">1</text>
<text x="50.9" y="206.6">04-15 Tweezer snaplock Male</text>
<text x="25.8" y="214.1">4</text>
<text x="40.9" y="214.1">1</text>
<text x="50.9" y="214.2">04-16 Tweezer snaplock Female</text>
<text x="25.7" y="221.8">5</text>
<text x="40.9" y="221.8">1</text>
<text x="50.9" y="221.9">Tweezer Placeholder</text>
<text x="25.7" y="229.4">6</text>
<text x="40.9" y="229.4">1</text>
<text x="50.9" y="229.6">04-01 Plunger Connection Flange</text>
<text x="25.7" y="237.1">7</text>
<text x="40.9" y="237.1">1</text>
<text x="50.9" y="237.3">04-02 Plunger linear motor Stator</text>
<text x="115.7" y="248.5">2-11-2026</text>
<text x="189.1" y="285.7">1/1</text>
</g>
<g font-size="2.5">
<text x="21" y="242.9">Dept.</text>
<text x="45" y="242.9">Technical reference</text>
<text x="79" y="242.9">Created by</text>
<text x="140" y="242.9">Approved by</text>
<text x="79" y="252.8">Document type</text>
<text x="140" y="252.8">Document status</text>
<text x="79" y="262.9">Title</text>
<text x="140" y="262.9">DWG No.</text>
<text x="140" y="279.9">Rev.</text>
<text x="150" y="279.9">Date of issue</text>
<text x="186" y="279.9">Sheet</text>
</g>
</svg>
